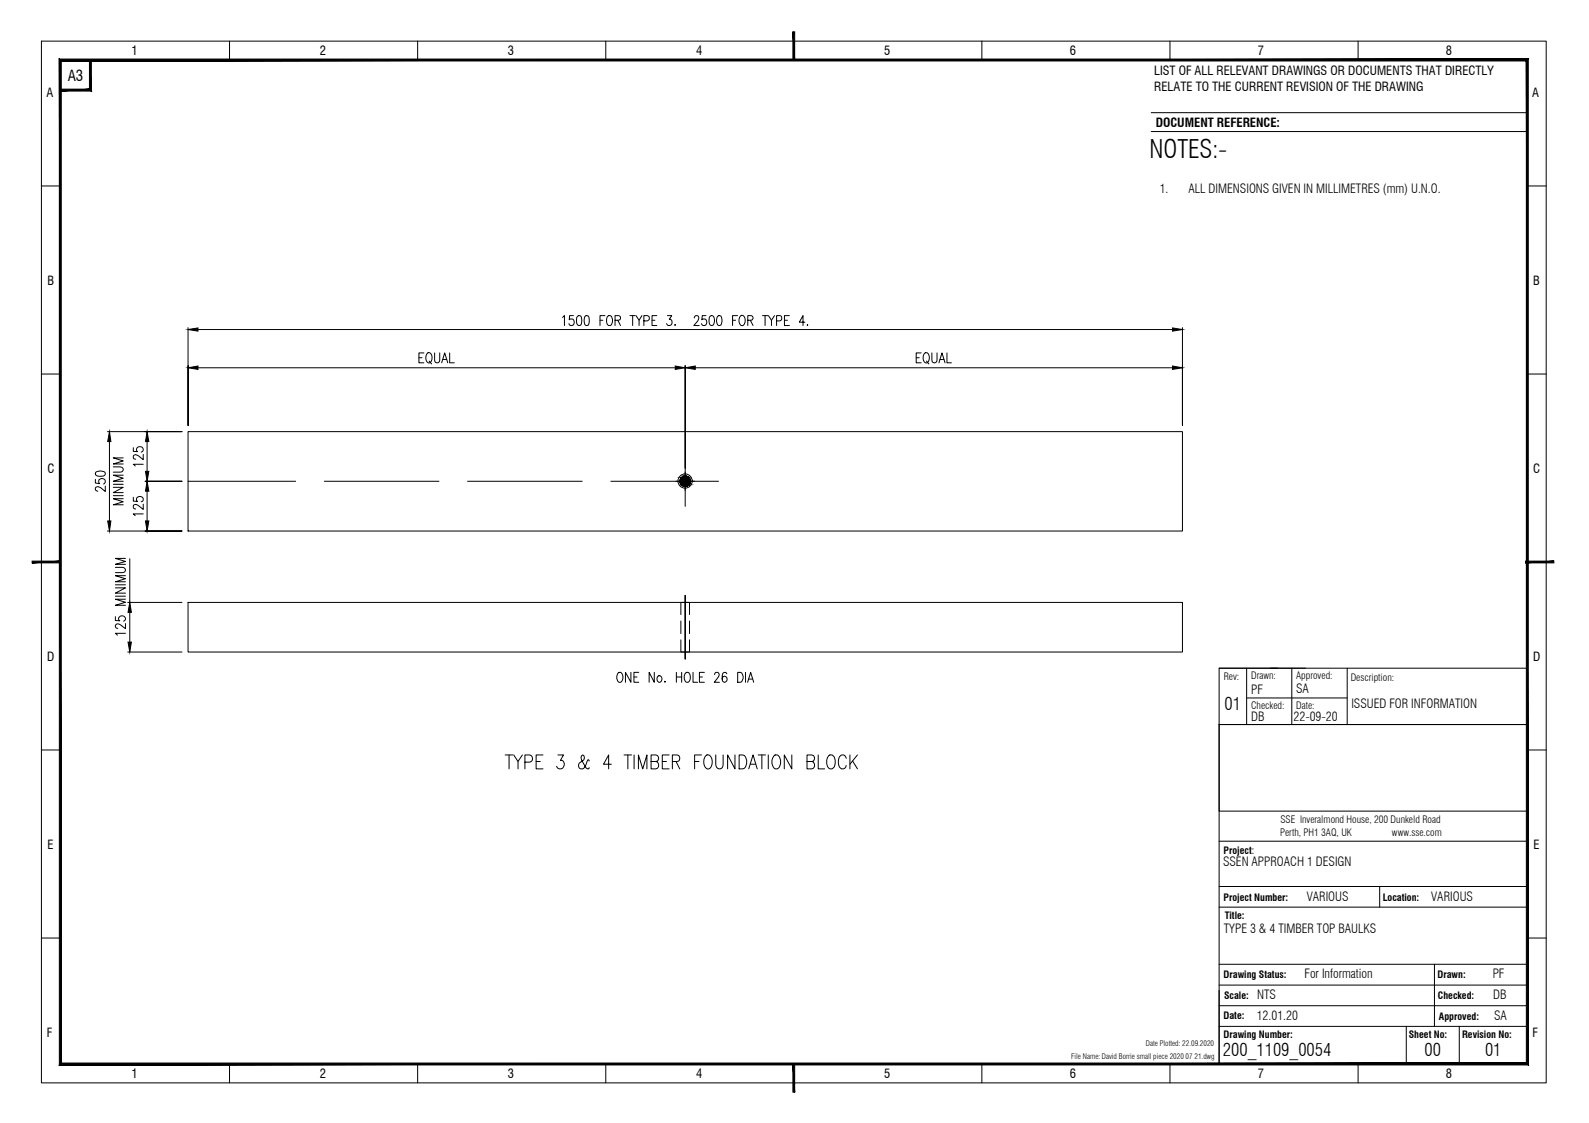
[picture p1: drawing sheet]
<svg xmlns="http://www.w3.org/2000/svg" width="420mm" height="297mm" viewBox="0 0 420 297" stroke-linecap="round" stroke-linejoin="round" font-family="sans-serif">
<!-- layer: Border -->
<g fill="none" stroke="#000" stroke-width=".26">
<path d="M304.4 29.8h99.4M304.4 34.8h99.4M322.4 176.7h81.4M345.2 176.7h-22.8v14.9h81.4h-81.4v89.8h81.4M356.2 176.7v14.9M403.8 213.5v18.1M322.4 222.5h81.4M322.4 234.5h81.4M322.4 239.9h81.4M364.8 234.5v5.4M322.4 255.1h81.4M379.3 255.1v16.4"/>
<path d="M322.4 260.6h81.4M322.4 266h81.4M322.4 271.5h81.4M371.8 271.5v9.9M385.9 271.5v9.9"/>
</g>
<!-- layer: Border Grid -->
<g fill="none" stroke="#000" stroke-width=".26">
<path d="M11 10.9h397.8v275.5h-397.8zM60.7 10.9v5M110.4 10.9v5M160.2 10.9v5M259.6 10.9v5M309.4 10.9v5M359.1 10.9v5M11 49.2h4.9M403.8 49.2h5M11 98.9h4.9M403.8 98.9h5M11 198.4h4.9"/>
<path d="M403.8 198.4h5M11 248.1h4.9M403.8 248.1h5M60.7 281.4v5M110.4 281.4v5M160.2 281.4v5M259.6 281.4v5M309.4 281.4v5M359.1 281.4v5"/>
</g>
<!-- layer: Border -->
<g fill="#000" stroke="#000" stroke-width=".26">
<path d="M15.7 15.6l.5 .5 387.9-.5zM16.2 16.1l387.9-.5-.5 .5zM404.1 15.6l-.5 .5 .5 265.6zM403.6 16.1l.5 265.6-.5-.5zM15.7 281.7h388.4l-.5-.5zM16.2 281.2h387.4l-387.9 .5zM15.7 15.6v266.1l.5-.5zM15.7 15.6l.5 .5v265.1z"/>
<path d="M15.9 23.6v.5l7.8-.5zM15.9 24.1l7.8-.5 .5 .5zM23.7 15.9v7.7l.5 .5zM23.7 15.9h.5v8.2z"/>
</g>
<!-- layer: 0 -->
<g fill="#000" stroke="#000" stroke-width=".26">
<path d="M209.7 8.4v7.5h.4zM209.7 8.4h.4v7.5z"/>
<path d="M8.5 148.9h7.4v-.5zM8.5 148.4h7.4l-7.4 .5z"/>
<path d="M403.4 148.9h7.5v-.5zM403.4 148.4h7.5l-7.5 .5z"/>
<path d="M209.7 281.4v7.5h.4zM209.7 281.4h.4v7.5z"/>
</g>
<path d="M329.6 176.7v14.9M335.9 176.7h2M341.6 176.7v14.9M403.8 176.7v14.9M322.4 191.6h81.4v22.9h-81.4zM329.6 184.6h26.6" fill="none" stroke="#000" stroke-width=".26"/>
<!-- layer: PDF15_EL-Steel -->
<path d="M49.7 114.2h263v26.3h-263zM49.7 159.3h263v13.2h-263z" fill="none" stroke="#000" stroke-width=".26"/>
<!-- layer: PDF15_EL-Centre-Line -->
<path d="M49.7 127.3h28.5M85.8 127.3h30.3M123.6 127.3h30.4M161.5 127.3h28.5M181.2 157.5v16.8v-16.8" fill="none" stroke="#000" stroke-width=".26"/>
<!-- layer: PDF15_TEXT -->
<g fill="none" stroke="#000" stroke-width=".26">
<path d="M163.5 178l.2-.2a1.24 1.24 0 0 1 .9 2 .7 .7 0 0 1-1.1 .5l-.4-.8v-.6zM166.8 177.8v2.7l-1.4-2.7v2.7M167.6 179.1h.8M168.9 177.8h-1.3v2.7h1.3M173 177.8v2.7l-1.4-2.7v2.7M173.8 179.1a.61 .61 0 0 1 .6-.4 .61 .61 0 0 1 .5 .4 .81 .81 0 0 1 0 .9 .81 .81 0 0 1-.9 .3l-.3-.6zM178.8 179.1h1.4M178.8 177.8v2.7M180.2 177.8v2.7M181.3 178l.2-.2a1.35 1.35 0 0 1 .8 2.3l-.4 .4a1.26 1.26 0 0 1-.9-2.1zM183.2 177.8v2.7h1.3M184.9 179.1h.8"/>
<path d="M186.3 177.8h-1.4v2.7h1.4M189 178.4l.1-.4a.71 .71 0 0 1 1 .2 .71 .71 0 0 1-.2 1l-1 1.3h1.3M192.2 178.2a.58 .58 0 0 0-1-.2l-.2 .3a1.77 1.77 0 0 0 .5 2.2 .76 .76 0 0 0 .8-.9 .76 .76 0 0 0-1.1-.6l-.2 .6M195.1 177.8h.7a1.52 1.52 0 0 1 0 2.7h-.7zM197.1 177.8v2.7M197.9 179.6h1.1M133.6 199.7h2M134.6 199.7v3.7M135.8 199.7l1.2 1.7v2M138.1 199.7l-1.1 1.7M143.6 199.7h-1.8v3.7h1.8M147.5 199.7h1.5l-.8 1.4a1.08 1.08 0 0 1 .8 1.7 1.08 1.08 0 0 1-1.8-.1"/>
<path d="M165 199.7h2M166 199.7v3.7M167.7 199.7v3.7M175.7 180.3h.2zM176.9 199.7h-1.8v3.7h1.8M185.5 199.7h-1.8v3.7M186.6 199.9a.91 .91 0 0 1 1-.2 .91 .91 0 0 1 .6 .9 2.34 2.34 0 0 1-.7 2.8 1.53 1.53 0 0 1-1.4-2.1zM189.3 199.7v2.6a1.02 1.02 0 0 0 1.5 .9l.4-.9v-2.6M194.3 199.7v3.7l-1.9-3.7v3.7M195.4 199.7h1a2.14 2.14 0 0 1 0 3.7h-1zM197.7 180.5l.8-2.7 .8 2.7M200.5 199.7h1.9"/>
<path d="M201.5 199.7v3.7M203.1 199.7v3.7M204.7 199.9l.3-.2a1.26 1.26 0 0 1 1.4 1.4 1.6 1.6 0 0 1-1.4 2.3 2.41 2.41 0 0 1-.3-3.5zM209.4 199.7v3.7l-2-3.7v3.7M216.4 199.7v3.7h1.6M219.1 199.9l.3-.2a1.25 1.25 0 0 1 1.4 1.4 2.16 2.16 0 0 1-.8 2.3 1.6 1.6 0 0 1-1.4-2.3zM224.7 199.7v3.7M226.7 199.7l-2 2.4M138.8 201.6l1.6-.2a.99 .99 0 0 0 .4-1 .99 .99 0 0 0-.7-.7h-1.3v3.7M141.8 201.4h1.1M155.8 201.3l-.3-.3-.3 .4a2.68 2.68 0 0 1-1.1 2h-.6a.97 .97 0 0 1-.3-1.6l1-.7a.9 .9 0 0 0-.1-1.4l-.3 .2a3.5 3.5 0 0 0 1.3 3.3l.5 .2 .2-.4M161.7 202.1h-2.1l1.3-2.4v3.7"/>
<path d="M168.8 203.4v-3.7l1.2 3.7 1.1-3.7v3.7M172.2 201.4h1.2a.88 .88 0 0 0 .8-.8 .88 .88 0 0 0-.8-.9h-1.2v3.7h1.2a1 1 0 0 0 .8-1 1 1 0 0 0-.8-1M175.1 201.4h1.1M177.8 201.4l1.7-.1a.96 .96 0 0 0-.5-1.6h-1.2v3.7M178.8 201.4l.9 2M183.7 201.4h1.1M198 203.4l1.1-3.7 1.1 3.7M198.4 202.1h1.4M213.4 201.4h1.3a.88 .88 0 0 0 .7-.8 .88 .88 0 0 0-.7-.9h-1.3v3.7h1.3a1 1 0 0 0 .7-1 1 1 0 0 0-.7-1M223.8 200.6a.98 .98 0 0 0-1-.9 .98 .98 0 0 0-1 .9 2.29 2.29 0 0 0 .7 2.8 .98 .98 0 0 0 1.3-.9M225.5 201.3l1.2 2.1"/>
</g>
<!-- layer: PDF15_EL-Steel-Hidd -->
<path d="M180 169.2v3.3h2.3v-3.3M180 162.6v-3.3h2.3v3.3M180 164.3v3.3M182.3 164.3v3.3" fill="none" stroke="#000" stroke-width=".26"/>
<!-- layer: PDF15_Dimensions -->
<g fill="none" stroke="#000" stroke-width=".26">
<path d="M49.7 86.7v25.9v-15.9M52.4 97.3h126.1M52.4 87.2h257.6M110.8 94.6h.8M112.1 93.3h-1.3v2.7h1.3M113 93.5a.77 .77 0 0 1 .9-.1 .77 .77 0 0 1 .3 .9v.8a.8 .8 0 0 1-.9 .9 .8 .8 0 0 1-.7-1v-.8zM113.5 95.5l.6 .8M114.9 93.3v2a.68 .68 0 0 0 .7 .7 .68 .68 0 0 0 .7-.7v-2M116.8 96l.8-2.7 .8 2.7M117.1 95.1h1M118.9 93.3v2.7h1.2M148.7 83.9l.6-.4v2.6"/>
<path d="M151.6 83.5h-1l-.1 1.1 .1-.1a.83 .83 0 0 1 1.3 .7 .83 .83 0 0 1-1.4 .7l-.1-.3M152.8 83.6l.4-.1a1.2 1.2 0 0 1 .6 1.5l-.2 1-.6 .1a1.88 1.88 0 0 1-.2-2.5zM154.8 83.6l.5-.1a1.25 1.25 0 0 1 .5 1.5l-.2 1-.6 .1a2.01 2.01 0 0 1-.2-2.5zM158.7 84.7h.7M160 83.5h-1.3v2.6M160.8 83.6l.6-.1a1.69 1.69 0 0 1 0 2.6 .85 .85 0 0 1-1-1l.1-1zM162.6 84.7h1a.62 .62 0 0 0 .5-.6 .62 .62 0 0 0-.5-.6h-1v2.6M163.4 84.7l.7 1.4M166.6 83.5h1.4M167.3 83.5v2.6M168.2 83.5l.8 1.2v1.4M169.7 83.5l-.7 1.2"/>
<path d="M170.3 84.9h.9l.4-.3v-.9l-.4-.2h-.9v2.6M172.4 84.7h.8M173.7 83.5h-1.3v2.6h1.3M176.5 83.5h1.1l-.6 1a.8 .8 0 0 1 .7 1.2 .8 .8 0 0 1-1.4-.1M178.5 85.9v.2zM183.6 84.1l.4-.6 .6 .1 .2 .3-.3 1-1 1.2h1.4M183.8 97.3h126.2M186.7 83.5h-1l-.1 1.1 .1-.1a.79 .79 0 0 1 1.2 .6 .81 .81 0 0 1-.9 1l-.5-.5M187.8 83.6l.5-.1a1.65 1.65 0 0 1 0 2.6h-.2a1.22 1.22 0 0 1-.6-1.5zM189.8 83.6l.5-.1a1.48 1.48 0 0 1 .5 2.1l-.2 .4-.5 .1a1.82 1.82 0 0 1-.3-2.5zM193.7 84.7h.8M195 83.5h-1.3v2.6"/>
<path d="M195.8 83.6a.77 .77 0 0 1 .9 0 .77 .77 0 0 1 .3 .8v.9a.8 .8 0 0 1-.9 .8 .8 .8 0 0 1-.7-1v-.8zM197.7 84.7l1.2-.1 .2-.4-.2-.6-1.2-.1v2.6M198.4 84.7l.7 1.4M201.6 83.5h1.4M202.3 83.5v2.6M203.2 83.5l.8 1.2v1.4M204.8 83.5l-.8 1.2M205.3 84.9h.9a.74 .74 0 0 0 .5-.7 .74 .74 0 0 0-.5-.7h-.9v2.6M207.4 84.7h.8M208.7 83.5h-1.3v2.6h1.3M212.8 85.2h-1.4l.9-1.7v2.6M213.5 85.9v.2z"/>
<path d="M242.3 94.6h.8M243.6 93.3h-1.3v2.7h1.3M244.4 93.5a.77 .77 0 0 1 1-.1 .77 .77 0 0 1 .3 .9v.8a.8 .8 0 0 1-.9 .9 .8 .8 0 0 1-.7-1v-.8zM245 95.5l.6 .8M246.4 93.3v2a.68 .68 0 0 0 .7 .7 .68 .68 0 0 0 .7-.7v-2M248.3 96l.8-2.7 .8 2.7M248.6 95.1h1M250.4 93.3v2.7h1.2M312.7 86.7v25.9v-15.9M28.4 114.2h19.7h-9.7M28.9 116.8v21M35.2 118.4v1l1.2 .1a.81 .81 0 0 1 0-1.1 .81 .81 0 0 1 1.1 0 .81 .81 0 0 1 .1 1.1l-.3 .1"/>
<path d="M38.9 116.8v7.9M25.2 126.8v1l1.2 .1a.82 .82 0 0 1 0-1.1 .82 .82 0 0 1 1.1 0 .82 .82 0 0 1 .1 1.1l-.2 .1M25.3 124.9a1.95 1.95 0 0 1 2.5 .3v.2a1.72 1.72 0 0 1-2.6 0zM27.8 128.6v1.4l-1.2-1-.9-.3-.4 .2-.1 .6 .7 .4M30 128.9h2.6l-2.6 1.4h2.6M30 123.5h1.8a.7 .7 0 0 1 .7 .3 .7 .7 0 0 1 0 .8l-.7 .3h-1.8M30 131.1h2.6M30 128.1h2.6M32.6 131.9h-2.6l2.6 .8-2.6 .8h2.6M32.6 125.7h-2.6l2.6 .8-2.6 .8h2.6M32.6 121.1h-2.6l2.6 .8-2.6 .8h2.6M35.2 131.5v1l1.2 .1a.81 .81 0 0 1 0-1.1 .81 .81 0 0 1 1.1 0 .81 .81 0 0 1 .1 1.1l-.3 .1"/>
<path d="M37.9 135.9h-2.7l.6 .5M37.9 133.4v1.3l-1.3-1-.8-.3-.5 .2-.1 .6 .3 .3 .4 .1M37.9 122.8h-2.7l.6 .5M37.9 120.2v1.4l-1.3-1a.74 .74 0 0 0-.9-.3 .74 .74 0 0 0-.5 .8l.3 .3 .4 .1M38.4 127.3h9.7h-9.7M38.9 129.9v7.9M181.2 123.8v-27.1v37.2M28.4 140.5h19.7h-9.7M30.5 155.5h2.7l-2.7 1.4h2.7M30.5 150.1h1.9a.7 .7 0 0 1 .8 .7 .7 .7 0 0 1-.8 .7h-1.9M30.5 157.7h2.7M30.5 154.7h2.7"/>
<path d="M33.2 158.5h-2.7l2.7 .8-2.7 .8h2.7M33.2 152.3h-2.7l2.7 .8-2.7 .8h2.7M33.2 147.7h-2.7l2.7 .8-2.7 .8h2.7M33.8 159.3h14.3M34.3 147.8v11.5M30.5 163.1v1l1.2 .1a.87 .87 0 0 1 .4-1.4 .87 .87 0 0 1 1.1 1l-.5 .5M33.2 167.5h-2.7l.5 .5M33.2 164.9v1.4l-1.3-1-.9-.3-.5 .4v.4l.6 .4M33.8 172.5h14.3M34.3 162v7.8"/>
</g>
<g fill="#000" stroke="#000" stroke-width=".26">
<path d="M49.7 97.3l2.7-.5v.9zM49.7 87.2l2.7-.5v.9zM178.5 96.8l2.7 .5-2.7 .4zM181.2 97.3l2.6-.5v.9zM310 96.8l2.7 .5-2.7 .4zM310 86.7l2.7 .5-2.7 .4zM28.9 114.2l.4 2.6h-.8zM38.9 114.2l.5 2.6h-.9zM28.5 137.8h.8l-.4 2.7zM38.5 137.8h.9l-.5 2.7zM38.9 127.3l.5 2.6h-.9zM38.5 124.7h.9l-.5 2.6z"/>
<path d="M34.3 159.3l.4 2.7h-.8zM33.9 169.8h.8l-.4 2.7z"/>
</g>
<!-- layer: PDF15_EL-Holes -->
<g fill="#000" stroke="#000" stroke-width=".26">
<path d="M180.7 128.6h.5zM180.9 125.9h.3zM181.2 128.6h.4z"/>
<path d="M180.7 128.6h.5zM180.9 128.6l.3 .1z"/>
<path d="M181.2 125.9h.2zM181.2 125.9l.4 .1zM181.2 125.9l.4 .1zM181.2 126l.7 .2zM181.2 126l.7 .2h-.7zM181.2 126.2l.9 .1zM181.2 126.2l.9 .1zM181.2 126.3l1 .1zM181.2 126.3l1 .1zM181.2 126.4l1.2 .2-.2-.2zM181.2 126.4l1.2 .2h-1.2zM181.2 126.6l1.2 .2v-.2zM181.2 126.6l1.2 .2h-1.2zM181.2 126.8l1.3 .3-.1-.3zM181.2 126.8l1.3 .3h-1.3zM181.2 127.1l1.3 .2v-.2zM181.2 127.1l1.3 .2h-1.3z"/>
<path d="M179.8 127.3l1.4 .3v-.3zM179.8 127.3l1.4 .3h-1.4zM179.8 127.6l1.4 .2v-.2zM179.8 127.6l1.4 .2h-1.3zM179.9 127.8l1.3 .2v-.2zM179.9 127.8l1.3 .2h-1.2zM180 128l1.2 .2v-.2zM180 128l1.2 .2h-1zM180.2 128.2l1 .2v-.2zM180.2 128.2l1 .2h-.9zM180.3 128.4l.9 .1zM180.3 128.4l.9 .1zM180.5 128.5l.7 .1zM180.5 128.5l.7 .1z"/>
<path d="M180.9 125.9l.3 .1zM180.7 126h.5zM180.7 126l.5 .2v-.2zM180.5 126.2l.2-.2 .5 .2zM180.5 126.2l.7 .1zM180.3 126.3h.9zM180.3 126.3l.9 .1zM180.2 126.4h1zM180.2 126.4l1 .2v-.2zM180.2 126.4l1 .2h-1.2zM180 126.6l1.2 .2v-.2zM180 126.6l1.2 .2h-1.3zM179.9 126.8l1.3 .3v-.3zM179.9 126.8l1.3 .3h-1.4zM179.8 127.1l1.4 .2v-.2zM179.8 127.1l1.4 .2h-1.4z"/>
<path d="M181.2 128.6h.2zM181.2 128.6h.2z"/>
<path d="M181.2 127.3l1.3 .3v-.3zM181.2 127.3l1.3 .3h-1.3zM181.2 127.6l1.2 .2 .1-.2zM181.2 127.6l1.2 .2h-1.2zM181.2 127.8l1.2 .2v-.2zM181.2 127.8l1.2 .2h-1.2zM181.2 128l1 .2 .2-.2zM181.2 128l1 .2h-1zM181.2 128.2l.9 .2 .1-.2zM181.2 128.2l.9 .2h-.9zM181.2 128.4h.9zM181.2 128.4l.7 .1zM181.2 128.5h.7zM181.2 128.5l.4 .1z"/>
</g>
<g fill="none" stroke="#000" stroke-width=".26">
<path d="M178.7 127.3h5M181.2 124.8v5"/>
<circle cx="181.2" cy="127.2" r="1.88"/>
<circle cx="181.2" cy="127.2" r="1.38"/>
</g>
<text font-size="6.7" x="303.9" y="41.7">NOTES:-</text>
<g font-size="4.7">
<text x="323.8" y="187.9">01</text>
<text x="323.4" y="279.4">200_1109_0054</text>
<text x="376.7" y="279.2">00</text>
<text x="392.7" y="279.2">01</text>
</g>
<text font-size="4" x="17.9" y="21.3">A3</text>
<g font-size="3.3">
<text x="34.7" y="14.6">1</text>
<text x="84.6" y="14.6">2</text>
<text x="134.3" y="14.6">3</text>
<text x="184.1" y="14.6">4</text>
<text x="233.8" y="14.6">5</text>
<text x="282.9" y="14.6">6</text>
<text x="332.6" y="14.6">7</text>
<text x="382.3" y="14.6">8</text>
<text x="305.2" y="19.8">LIST OF ALL RELEVANT DRAWINGS OR DOCUMENTS THAT DIRECTLY</text>
<text x="305.2" y="24">RELATE TO THE CURRENT REVISION OF THE DRAWING</text>
<text x="12.3" y="25.6">A</text>
<text x="405.2" y="25.6">A</text>
<text x="305.6" y="33.5">DOCUMENT REFERENCE:</text>
<text x="306.6" y="50.9">1.</text>
<text x="314.3" y="50.9">ALL DIMENSIONS GIVEN IN MILLIMETRES (mm) U.N.O.</text>
<text x="12.6" y="75.3">B</text>
<text x="405.4" y="75.3">B</text>
<text x="12.5" y="125">C</text>
<text x="405.4" y="125">C</text>
<text x="12.5" y="174.8">D</text>
<text x="405.4" y="174.8">D</text>
<text x="330.8" y="183.5">PF</text>
<text x="342.7" y="183.4">SA</text>
<text x="330.8" y="190.6">DB</text>
<text x="342" y="190.6">22-09-20</text>
<text x="357.3" y="187.4">ISSUED FOR INFORMATION</text>
<text x="12.6" y="224.5">E</text>
<text x="405.5" y="224.5">E</text>
<text x="323.4" y="229.2">SSEN APPROACH 1 DESIGN</text>
<text x="345.6" y="238.3">VARIOUS</text>
<text x="378.4" y="238.3">VARIOUS</text>
<text x="323.6" y="246.7">TYPE 3 &amp; 4 TIMBER TOP BAULKS</text>
<text x="344.9" y="258.7">For Information</text>
<text x="394.7" y="258.8">PF</text>
<text x="332.3" y="269.7">12.01.20</text>
<text x="332.4" y="264.2">NTS</text>
<text x="394.8" y="264.3">DB</text>
<text x="395" y="269.7">SA</text>
<text x="12.3" y="274.2">F</text>
<text x="405.2" y="274.2">F</text>
<text x="34.7" y="285.2">1</text>
<text x="84.6" y="285.2">2</text>
<text x="134.3" y="285.2">3</text>
<text x="184.1" y="285.2">4</text>
<text x="233.8" y="285.2">5</text>
<text x="282.9" y="285.2">6</text>
<text x="332.6" y="285.2">7</text>
<text x="382.3" y="285.2">8</text>
</g>
<g font-size="2.7">
<text x="323.6" y="180">Rev:</text>
<text x="330.8" y="179.6">Drawn:</text>
<text x="342.7" y="179.6">Approved:</text>
<text x="357.2" y="180">Description:</text>
<text x="330.8" y="187.5">Checked:</text>
<text x="342.7" y="187.5">Date:</text>
<text x="338.5" y="221.1">Perth, PH1 3AQ, UK</text>
<text x="338.6" y="217.8">SSE Inveralmond House, 200 Dunkeld Road</text>
<text x="368.1" y="221.1">www.sse.com</text>
</g>
<g font-size="2.6">
<text x="323.5" y="225.8">Project:</text>
<text x="323.5" y="238.3">Project Number:</text>
<text x="365.6" y="238.3">Location:</text>
<text x="323.8" y="243.1">Title:</text>
<text x="323.5" y="258.7">Drawing Status:</text>
<text x="380.1" y="258.8">Drawn:</text>
<text x="323.5" y="269.6">Date:</text>
<text x="323.7" y="264.2">Scale:</text>
<text x="380.2" y="264.3">Checked:</text>
<text x="380.5" y="269.7">Approved:</text>
<text x="323.5" y="274.5">Drawing Number:</text>
<text x="372.5" y="274.5">Sheet No:</text>
<text x="386.6" y="274.5">Revision No:</text>
</g>
<g font-size="2">
<text x="283.2" y="280.1">File Name: David Borrie small piece 2020 07 21.dwg</text>
<text x="303" y="276.6">Date Plotted: 22.09.2020</text>
</g>
</svg>
